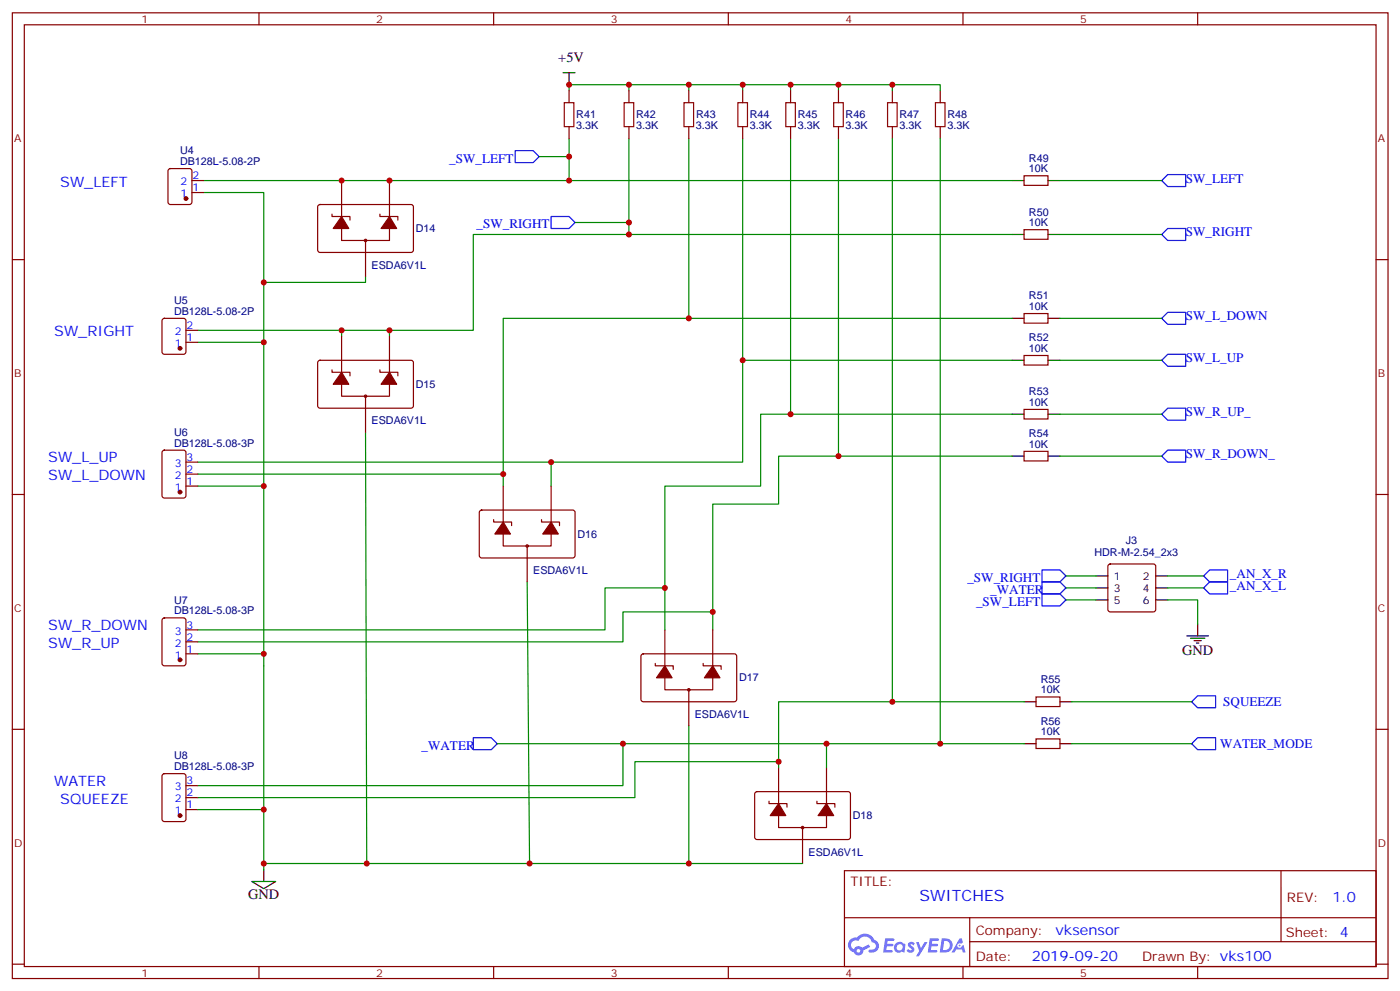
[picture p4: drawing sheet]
<svg xmlns="http://www.w3.org/2000/svg" width="413mm" height="292mm" viewBox="0 0 413 292" stroke-linecap="round" stroke-linejoin="round" font-family="sans-serif">
<g fill="none" stroke="#870000" stroke-width=".35">
<path d="M3.6 3.8h405.4v284.3h-405.4zM7.2 7.3h398.2v277.3h-398.2zM76.3 3.8v3.5M145.5 3.8v3.5M214.6 3.8v3.5M283.7 3.8v3.5M352.9 3.8v3.5M3.6 76.4h3.6M405.4 76.4h3.6M3.6 145.6h3.6M405.4 145.6h3.6M3.6 214.7h3.6"/>
<path d="M405.4 214.7h3.6M248.8 256.4h156.6v28.2h-156.6zM377.4 256.4v20.9M248.8 270.2h156.5M285.7 277.3h119.6M285.7 270.2v14.1M3.6 283.9h3.6M76.3 284.6v3.5M145.5 284.6v3.5M214.6 284.6v3.5M283.7 284.6v3.5M352.9 284.6v3.5"/>
<path d="M405.4 283.9h3.6"/>
</g>
<g fill="#5487ff">
<path d="M267.8 277.5a1.22 1.22 0 0 1 1.7 .3l-.4 .6a.47 .47 0 0 0-.3-.4 .47 .47 0 0 0-.5 .2l.2 .2a1.14 1.14 0 0 1 .7 1.7 1.14 1.14 0 0 1-1.9 0l-.2-.2 .5-.5 .7 .4a.29 .29 0 0 0 .4-.2 .29 .29 0 0 0-.3-.4 1.04 1.04 0 0 1-.6-1.7z"/>
<path d="M260.8 276.3h2.4l.3 .2-.1 .5h-1.9l-.1 .9h1.5l.4 .4-.4 .3h-1.6l-.2 1.1 1.8 .1 .1 .3-.1 .3h-2.7z"/>
<path d="M274 276.3h2.3l.3 .2-.1 .5h-1.8l-.1 .9h1.5l.3 .4-.4 .3h-1.6l-.1 1.1 1.7 .1 .2 .3-.2 .3h-2.6z"/>
<path d="M282.7 276.3h.7l.3 1.2-.6 .4a.69 .69 0 0 0-1 .2 .69 .69 0 0 0 .5 1 .69 .69 0 0 0 .8-.6l.5-.3 .6 2.2h-.8l-.2-.8h-1.8l-.5 .8h-.8z"/>
<path d="M269.9 277.4h.8l.6 1.8 1.1-1.8h.9l-2.6 4.2h-.8l.9-1.6z"/>
<path d="M277.5 276.3l-.6 4.1h1.3a2.11 2.11 0 0 0 2.5-2.1 2.11 2.11 0 0 0-2.5-2zM278.2 277a1.39 1.39 0 0 1 1.7 1.4 1.39 1.39 0 0 1-1.8 1.3h-.3z"/>
<path d="M263.8 277.9a1.54 1.54 0 0 0-.1 2.2 1.54 1.54 0 0 0 2.2 .1l.6 .2 .3-2.3-.2-.2h-.4a1.49 1.49 0 0 0-2.4 0zM264.1 278.9a.94 .94 0 0 1 1.8 0 .94 .94 0 0 1-1.8 0z"/>
<path d="M250.5 276.7a2.18 2.18 0 0 0 1.1 3.7 1.44 1.44 0 0 0 1.6 .9 1.44 1.44 0 0 0 1.2-1.5l2-1-.5-.7-1.9 .9a1.47 1.47 0 0 0-2.4 .5 1.39 1.39 0 0 1-.7-2 1.39 1.39 0 0 1 2-.4 2.12 2.12 0 0 1 2.2-1.3 2.12 2.12 0 0 1 1.9 1.7 1.14 1.14 0 0 1 1.1 1.4 1.14 1.14 0 0 1-1.7 .7 .43 .43 0 0 0-.5 .4 .43 .43 0 0 0 .4 .5 1.98 1.98 0 0 0 2.5-1.3 1.98 1.98 0 0 0-1.2-2.5 3.1 3.1 0 0 0-5.3-.7l-.9 .1zM252.4 280a.55 .55 0 0 1 1.1 0 .55 .55 0 0 1-1.1 0z"/>
<circle cx="282.7" cy="278.4" r=".26"/>
</g>
<g fill="none" stroke="#000" stroke-width=".35">
<path d="M165.9 21.4h3.5M167.7 21.4v3.5M298.2 53.2h3.5M308.8 53.2h3.5M298.2 69h3.5M308.8 69h3.5M298.2 93.7h3.5M308.8 93.7h3.5M298.2 106.1h3.5M308.8 106.1h3.5M298.2 134.3h3.5M298.2 122h3.5"/>
<path d="M308.8 134.3h3.5M308.8 122h3.5M322.9 169.6h3.5M322.9 173.1h3.5M322.9 176.6h3.5M340.5 169.6h3.6M340.5 173.1h3.6M340.5 176.6h3.6M349.7 187.2h6.4M350.8 187.9h4.2M351.8 188.6h2.1M352.5 189.3h.7"/>
<path d="M352.9 183.7v3.5M301.7 206.6h3.6M301.7 219h3.6M312.3 206.6h3.5M312.3 219h3.5M74.2 259.5h7l-3.5 2.2zM77.7 256v3.5"/>
</g>
<g fill="none" stroke="#008700" stroke-width=".35">
<path d="M167.7 26.7v-1.8h79.4v1.8M185.3 24.9v1.8M203 24.9v1.8M218.8 24.9v1.8M232.9 24.9v1.8M247.1 24.9h15.8v1.8M262.9 24.9h14.1v1.8M60.1 56.7h17.6v44.1M60.1 53.2h238.1M158.9 46.1h8.8M167.7 40.8v12.4M185.3 40.8v28.2"/>
<path d="M203 40.8v52.9M218.8 40.8v95.3h-56.4v7M232.9 40.8v81.2M247.1 40.8v93.5M262.9 40.8v165.8M277 40.8v178.2M312.3 53.2h30M169.4 65.5h15.9M298.2 69h-158.7v28.3h-38.9M312.3 69h30M58.3 97.3h42.3v1.7M107.7 81.4v1.7h-30"/>
<path d="M114.8 97.3v1.7M298.2 93.7h-149.9v49.4M312.3 93.7h30M58.3 100.8h19.4v155.2M218.8 106.1h79.4M312.3 106.1h30M58.3 136.1h104.1M58.3 139.6h90M107.7 127.2l.4 127M298.2 122h-74.1v21.1h-28.2v30M298.2 134.3h-68.8v14.1h-19.4v31.8h-26.4v8.8h-125.3M312.3 122h30"/>
<path d="M312.3 134.3h30M58.3 143.1h19.4M155.3 171.3l.7 82.9M314.1 173.1h8.8M314.1 169.6h8.8M314.1 176.6h8.8M344.1 176.6h8.8v7.1M344.1 173.1h10.5M344.1 169.6h10.5M58.3 185.5h120v-12.4h17.6v12.4M58.3 192.5h19.4M210 180.2v5.3"/>
<path d="M146.5 219h37.1M203 213.7v40.5h-125.3M243.5 219h-59.9v12.3h-125.3M301.7 206.6h-72.3v19.4M301.7 219h-58.2v7M315.8 206.6h35.3M315.8 219h35.3M58.3 238.4h19.4M229.4 224.3h-42.3v10.5h-128.8M203 254.2h33.5"/>
</g>
<g fill="none" stroke="#00f" stroke-width=".35">
<path d="M151.8 44.3h5.3l1.8 1.8-1.8 1.8h-5.3zM342.3 53.2l1.8-1.8h5.3v3.5h-5.3zM162.4 63.7h5.3l1.7 1.8-1.7 1.8h-5.3zM342.3 69l1.8-1.7h5.3v3.5h-5.3zM342.3 93.7l1.8-1.7h5.3v3.5h-5.3zM342.3 106.1l1.8-1.8h5.3v3.5h-5.3zM342.3 134.3l1.8-1.8h5.3v3.6h-5.3zM342.3 122l1.8-1.8h5.3v3.5h-5.3zM307 174.9h5.3l1.8 1.7-1.8 1.8h-5.3zM307 167.8h5.3l1.8 1.8-1.8 1.7h-5.3zM307 171.3h5.3l1.8 1.8-1.8 1.8h-5.3zM354.6 169.6l1.8-1.8h5.3v3.5h-5.3z"/>
<path d="M354.6 173.1l1.8-1.8h5.3v3.6h-5.3zM139.5 217.2h5.2l1.8 1.8-1.8 1.7h-5.2zM351.1 219l1.8-1.8h5.3v3.5h-5.3zM352.9 204.9h5.3v3.5h-5.3l-1.8-1.8z"/>
</g>
<path d="M166.3 30.2h2.8v7.1h-2.8zM183.9 30.2h2.8v7.1h-2.8zM201.5 30.2h2.9v7.1h-2.9zM217.4 30.2h2.8v7.1h-2.8zM231.5 30.2h2.9v7.1h-2.9zM245.6 30.2h2.9v7.1h-2.9zM261.5 30.2h2.8v7.1h-2.8zM275.6 30.2h2.8v7.1h-2.8z" fill="none" stroke="#a10000" stroke-width=".35"/>
<g fill="none" stroke="#870000" stroke-width=".35">
<path d="M167.7 26.7v3.5M167.7 37.3v3.5M185.3 26.7v3.5M185.3 37.3v3.5M203 26.7v3.5M203 37.3v3.5M218.8 26.7v3.5M218.8 37.3v3.5M232.9 26.7v3.5M232.9 37.3v3.5M247.1 26.7v3.5M247.1 37.3v3.5"/>
<path d="M262.9 26.7v3.5M262.9 37.3v3.5M277 26.7v3.5M277 37.3v3.5M49.7 49.8l.5-.2h5.6l.7 .5 .1 9.4-.5 .7h-5.9l-.6-.4-.1-9.5zM56.6 56.7h3.5M56.6 53.2h3.5M100.6 53.2v10.5M114.8 53.2v10.5M301.7 51.8h7.1v2.8h-7.1zM93.8 60.4l.5-.2 27.1 .1 .4 .6-.1 13-.6 .4h-27.1l-.4-.7v-12.7zM97.8 63v.7h5.3v1.1"/>
<path d="M100.6 67.3v3.5h14.2v-3.5M107.7 70.8v10.6M111.9 63v.7h5.3v1.1M301.7 67.6h7.1v2.8h-7.1zM48 93.9l.4-.2h5.7l.6 .5 .1 9.4-.5 .7h-5.9l-.6-.4-.1-9.5zM54.8 97.3h3.5M100.6 99v10.6M114.8 99v10.6M301.7 92.3h7.1v2.8h-7.1zM54.8 100.8h3.5M93.8 106.3l.5-.2h27.1l.4 .7-.1 13-.6 .4-27.1-.1-.4-.6v-12.7zM97.8 108.9v.7h5.3v1.1"/>
<path d="M100.6 113.1v3.6h14.2v-3.6M107.7 116.7v10.5M111.9 108.9v.7h5.3v1.1M301.7 104.7h7.1v2.8h-7.1zM48 132.7l.4-.2h5.7l.6 .5 .1 12.9-.5 .7h-5.9l-.6-.4-.1-13zM54.8 139.6h3.5M54.8 136.1h3.5M301.7 132.9h7.1v2.8h-7.1zM301.7 120.5h7.1v2.9h-7.1zM54.8 143.1h3.5M141.5 150.4l.4-.2h27.1l.4 .7v13l-.7 .4-27.1-.1-.4-.6v-12.7zM145.5 153v.7h5.2v1.1"/>
<path d="M148.3 157.2v3.6h14.1v-3.6M148.3 143.1v10.6M159.6 153v.7h5.3v1.1M162.4 143.1v10.6M155.3 160.8v10.5M326.7 166.3l.4-.2h12.7l.5 .2 .2 .5v12.7l-.2 .5-.5 .2h-12.7l-.5-.3-.2-.4v-12.7zM48 182.1l.4-.2h5.7l.6 .5 .1 12.9-.5 .7h-5.9l-.6-.4-.1-13zM54.8 192.5h3.5M54.8 189h3.5M54.8 185.5h3.5M189.1 192.7l.4-.2 27.1 .1 .5 .6-.1 13-.6 .4h-27.1l-.5-.7v-12.7zM193.1 195.3v.7h5.3v1.1"/>
<path d="M195.9 199.6v3.5h14.1v-3.5M195.9 185.5v10.5M207.2 195.3v.7h5.3v1.1M210 185.5v10.5M203 203.1v10.6M305.3 205.2h7v2.8h-7zM305.3 217.6h7v2.8h-7zM48 228l.4-.2h5.7l.6 .4 .1 13-.5 .6-5.9 .1-.6-.5-.1-12.9zM54.8 238.4h3.5M54.8 234.8h3.5M54.8 231.3h3.5M222.6 233.3l.5-.2h27l.5 .7-.1 13-.6 .4-27.1-.1-.4-.6v-12.7z"/>
<path d="M226.6 235.9v.7h5.3v1.1M229.4 226v10.6M240.7 235.9v.7h5.3v1.1M243.5 226v10.6M229.4 240.1v3.6h14.1v-3.6M236.5 243.7v10.5"/>
<circle cx="107.7" cy="70.8" r=".35"/>
<circle cx="107.7" cy="116.7" r=".35"/>
<circle cx="155.3" cy="160.8" r=".35"/>
<circle cx="203" cy="203.1" r=".35"/>
<circle cx="236.5" cy="243.7" r=".35"/>
</g>
<g fill="#870000" stroke="#870000" stroke-width=".35">
<path d="M114.8 63.7l2.1 3.6h-4.6z"/>
<path d="M100.6 63.7l2.2 3.6h-4.6z"/>
<path d="M114.8 109.6l2.1 3.5h-4.6z"/>
<path d="M100.6 109.6l2.2 3.5h-4.6z"/>
<path d="M162.4 153.7l2.1 3.5h-4.6z"/>
<path d="M148.3 153.7l2.1 3.5h-4.6z"/>
<path d="M210 196l2.1 3.6h-4.6z"/>
<path d="M195.9 196l2.1 3.6h-4.6z"/>
<path d="M243.5 236.6l2.1 3.5h-4.5z"/>
<path d="M229.4 236.6l2.1 3.5h-4.6z"/>
<circle cx="53" cy="144.9" r=".53"/>
<circle cx="53" cy="194.3" r=".53"/>
<circle cx="53" cy="102.6" r=".53"/>
<circle cx="54.8" cy="58.5" r=".53"/>
<circle cx="53" cy="240.1" r=".53"/>
</g>
<g fill="#c00">
<circle cx="77.7" cy="83.1" r=".88"/>
<circle cx="232.9" cy="122" r=".88"/>
<circle cx="77.7" cy="100.8" r=".88"/>
<circle cx="210" cy="180.2" r=".88"/>
<circle cx="195.9" cy="173.1" r=".88"/>
<circle cx="218.8" cy="106.1" r=".88"/>
<circle cx="167.7" cy="53.2" r=".88"/>
<circle cx="100.6" cy="97.3" r=".88"/>
<circle cx="100.6" cy="53.2" r=".88"/>
<circle cx="114.8" cy="53.2" r=".88"/>
<circle cx="232.9" cy="24.9" r=".88"/>
<circle cx="203" cy="24.9" r=".88"/>
<circle cx="167.7" cy="24.9" r=".88"/>
<circle cx="185.3" cy="24.9" r=".88"/>
<circle cx="218.8" cy="24.9" r=".88"/>
<circle cx="114.8" cy="97.3" r=".88"/>
<circle cx="185.3" cy="69" r=".88"/>
<circle cx="203" cy="93.7" r=".88"/>
<circle cx="247.1" cy="134.3" r=".88"/>
<circle cx="77.7" cy="192.5" r=".88"/>
<circle cx="77.7" cy="143.1" r=".88"/>
<circle cx="77.7" cy="254.2" r=".88"/>
<circle cx="108.1" cy="254.2" r=".88"/>
<circle cx="156" cy="254.2" r=".88"/>
<circle cx="77.7" cy="238.4" r=".88"/>
<circle cx="203" cy="254.2" r=".88"/>
<circle cx="247.1" cy="24.9" r=".88"/>
<circle cx="262.9" cy="24.9" r=".88"/>
<circle cx="262.9" cy="206.6" r=".88"/>
<circle cx="277" cy="219" r=".88"/>
<circle cx="229.4" cy="224.3" r=".88"/>
<circle cx="243.5" cy="219" r=".88"/>
<circle cx="162.4" cy="136.1" r=".88"/>
<circle cx="148.3" cy="139.6" r=".88"/>
<circle cx="167.7" cy="46.1" r=".88"/>
<circle cx="185.3" cy="65.5" r=".88"/>
<circle cx="183.6" cy="219" r=".88"/>
</g>
<text font-size="4.6" fill="#00f" x="270.9" y="265.4">SWITCHES</text>
<g font-size="4.2">
<text x="164.5" y="18.2">+5V</text>
<text x="348.3" y="192.9">GND</text>
<text x="73.1" y="264.8">GND</text>
</g>
<g font-size="4.2" fill="#00f">
<text x="17.7" y="54.9">SW_LEFT</text>
<text x="16" y="99">SW_RIGHT</text>
<text x="14.2" y="136.1">SW_L_UP</text>
<text x="14.2" y="141.4">SW_L_DOWN</text>
<text x="14.2" y="185.5">SW_R_DOWN</text>
<text x="14.2" y="190.7">SW_R_UP</text>
<text x="16" y="231.3">WATER</text>
<text x="17.7" y="236.6">SQUEEZE</text>
<text x="392.6" y="265.6">1.0</text>
<text x="311" y="275.2">vksensor</text>
<text x="304.1" y="283">2019-09-20</text>
</g>
<g font-size="3.9" fill="#00f">
<text x="132.4" y="47.9">_SW_LEFT</text>
<text x="349.4" y="53.7">SW_LEFT</text>
<text x="140.4" y="67.3">_SW_RIGHT</text>
<text x="349.4" y="69.6">SW_RIGHT</text>
<text x="349.4" y="94.3">SW_L_DOWN</text>
<text x="349.4" y="106.7">SW_L_UP</text>
<text x="349.4" y="122.5">SW_R_UP_</text>
<text x="349.4" y="134.9">SW_R_DOWN_</text>
<text x="285" y="171.3">_SW_RIGHT</text>
<text x="362.4" y="170.2">_AN_X_R</text>
<text x="362.4" y="173.7">_AN_X_L</text>
<text x="287.6" y="178.4">_SW_LEFT</text>
<text x="291.7" y="174.9">_WATER</text>
<text x="360.4" y="207.9">SQUEEZE</text>
<text x="124.2" y="220.7">_WATER</text>
<text x="359.5" y="220.2">WATER_MODE</text>
</g>
<g font-size="3.9" fill="#800">
<text x="250.6" y="260.9">TITLE:</text>
<text x="379.2" y="265.6">REV:</text>
<text x="287.5" y="275.1">Company:</text>
<text x="378.9" y="275.8">Sheet: 4</text>
<text x="287.5" y="282.8">Date:</text>
<text x="336.5" y="282.9">Drawn By: vks100</text>
</g>
<g font-size="3.2" fill="#800">
<text x="41.7" y="6.8">1</text>
<text x="110.9" y="6.8">2</text>
<text x="180" y="6.8">3</text>
<text x="249.2" y="6.8">4</text>
<text x="318.3" y="6.8">5</text>
<text x="4.2" y="41.9">A</text>
<text x="406" y="41.9">A</text>
<text x="4.2" y="111">B</text>
<text x="406" y="111">B</text>
<text x="4.2" y="180.2">C</text>
<text x="406" y="180.2">C</text>
<text x="4.2" y="249.3">D</text>
<text x="406" y="249.3">D</text>
<text x="41.7" y="287.6">1</text>
<text x="110.9" y="287.6">2</text>
<text x="180" y="287.6">3</text>
<text x="249.2" y="287.6">4</text>
<text x="318.3" y="287.6">5</text>
</g>
<g font-size="3.2" fill="#000080">
<text x="169.8" y="34.8">R41</text>
<text x="187.4" y="34.8">R42</text>
<text x="205.1" y="34.8">R43</text>
<text x="220.9" y="34.8">R44</text>
<text x="235.1" y="34.8">R45</text>
<text x="249.2" y="34.8">R46</text>
<text x="265" y="34.8">R47</text>
<text x="279.2" y="34.8">R48</text>
<text x="169.8" y="38">3.3K</text>
<text x="187.4" y="38">3.3K</text>
<text x="205.1" y="38">3.3K</text>
<text x="220.9" y="38">3.3K</text>
<text x="235.1" y="38">3.3K</text>
<text x="249.2" y="38">3.3K</text>
<text x="265" y="38">3.3K</text>
<text x="279.2" y="38">3.3K</text>
<text x="53" y="45.4">U4</text>
<text x="303.2" y="47.6">R49</text>
<text x="53" y="48.6">DB128L-5.08-2P</text>
<text x="303.2" y="50.7">10K</text>
<text x="303.2" y="63.5">R50</text>
<text x="122.5" y="68.3">D14</text>
<text x="303.2" y="66.6">10K</text>
<text x="109.5" y="79.1">ESDA6V1L</text>
<text x="51.3" y="89.5">U5</text>
<text x="303.2" y="88.1">R51</text>
<text x="51.3" y="92.7">DB128L-5.08-2P</text>
<text x="303.2" y="91.3">10K</text>
<text x="303.2" y="100.5">R52</text>
<text x="303.2" y="103.6">10K</text>
<text x="122.5" y="114.2">D15</text>
<text x="303.2" y="119.5">10K</text>
<text x="303.2" y="116.4">R53</text>
<text x="109.5" y="124.9">ESDA6V1L</text>
<text x="51.3" y="131.5">DB128L-5.08-3P</text>
<text x="51.3" y="128.3">U6</text>
<text x="303.2" y="131.8">10K</text>
<text x="303.2" y="128.7">R54</text>
<text x="170.1" y="158.3">D16</text>
<text x="331.7" y="160.1">J3</text>
<text x="322.4" y="163.7">HDR-M-2.54_2x3</text>
<text x="157.1" y="169">ESDA6V1L</text>
<text x="51.3" y="177.7">U7</text>
<text x="51.3" y="180.9">DB128L-5.08-3P</text>
<text x="217.8" y="200.6">D17</text>
<text x="306.7" y="201">R55</text>
<text x="306.7" y="204.2">10K</text>
<text x="204.7" y="211.4">ESDA6V1L</text>
<text x="306.7" y="213.4">R56</text>
<text x="306.7" y="216.5">10K</text>
<text x="51.3" y="226.7">DB128L-5.08-3P</text>
<text x="51.3" y="223.6">U8</text>
<text x="251.3" y="241.2">D18</text>
<text x="238.2" y="251.9">ESDA6V1L</text>
</g>
<g font-size="3.2" fill="#00f">
<text x="56.7" y="52.8">2</text>
<text x="53.2" y="58.1">1</text>
<text x="53.2" y="54.6">2</text>
<text x="56.7" y="56.3">1</text>
<text x="51.5" y="98.7">2</text>
<text x="55" y="100.4">1</text>
<text x="55" y="96.9">2</text>
<text x="51.5" y="102.2">1</text>
<text x="51.5" y="137.5">3</text>
<text x="55" y="135.7">3</text>
<text x="51.5" y="141">2</text>
<text x="55" y="142.8">1</text>
<text x="55" y="139.2">2</text>
<text x="51.5" y="144.5">1</text>
<text x="55" y="185.1">3</text>
<text x="51.5" y="190.4">2</text>
<text x="51.5" y="186.9">3</text>
<text x="55" y="188.6">2</text>
<text x="51.5" y="193.9">1</text>
<text x="55" y="192.2">1</text>
<text x="51.5" y="232.7">3</text>
<text x="55" y="231">3</text>
<text x="51.5" y="239.8">1</text>
<text x="51.5" y="236.3">2</text>
<text x="55" y="238">1</text>
<text x="55" y="234.5">2</text>
</g>
<g font-size="3.2">
<text x="328.2" y="170.6">1</text>
<text x="336.8" y="170.6">2</text>
<text x="328.2" y="174.2">3</text>
<text x="328.2" y="177.7">5</text>
<text x="336.8" y="174.2">4</text>
<text x="336.8" y="177.7">6</text>
</g>
</svg>
